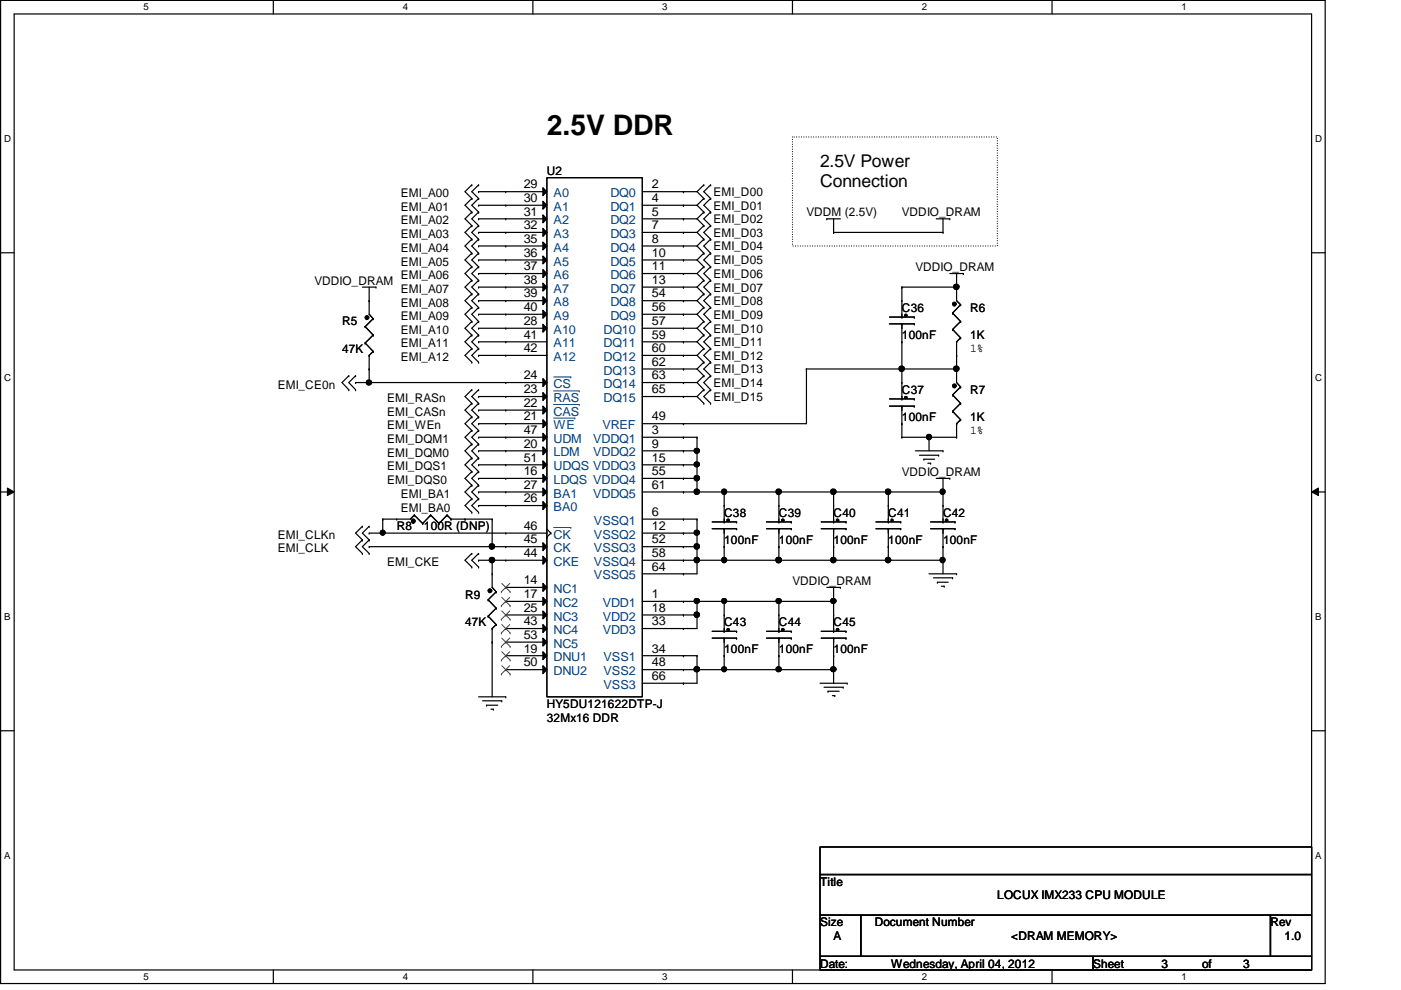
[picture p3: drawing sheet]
<svg xmlns="http://www.w3.org/2000/svg" width="297mm" height="210mm" viewBox="0 0 297 210" stroke-linecap="round" stroke-linejoin="round" font-family="sans-serif">
<path d="M.1 .1h280.9v208.4h-280.9zM3 3h275.1v202.7h-275.1z" fill="none" stroke="#000" stroke-width=".25"/>
<g fill="#fff">
<path d="M30.4 .4h1.1v2.3h-1.1z"/>
<path d="M30.4 206h1.1v2.3h-1.1z"/>
</g>
<path d="M58 .1v2.9M58 205.7v2.8" fill="none" stroke="#000" stroke-width=".25"/>
<g fill="#fff">
<path d="M85.4 .4h1.1v2.3h-1.1z"/>
<path d="M85.4 206h1.1v2.3h-1.1z"/>
</g>
<path d="M113 .1v2.9M113 205.7v2.8" fill="none" stroke="#000" stroke-width=".25"/>
<g fill="#fff">
<path d="M140.4 .4h1.1v2.3h-1.1z"/>
<path d="M140.4 206h1.1v2.3h-1.1z"/>
</g>
<path d="M168 .1v2.9M168 205.7v2.8" fill="none" stroke="#000" stroke-width=".25"/>
<g fill="#fff">
<path d="M195.4 .4h1.2v2.3h-1.2z"/>
<path d="M195.4 206h1.2v2.3h-1.2z"/>
</g>
<path d="M223.1 .1v2.9M223.1 205.7v2.8" fill="none" stroke="#000" stroke-width=".25"/>
<g fill="#fff">
<path d="M250.5 .4h1.1v2.3h-1.1z"/>
<path d="M250.5 206h1.1v2.3h-1.1z"/>
<path d="M.9 28.3h1.4v2.3h-1.4z"/>
<path d="M278.8 28.3h1.5v2.3h-1.5z"/>
<path d="M.9 78.9h1.4v2.3h-1.4z"/>
<path d="M278.8 78.9h1.5v2.3h-1.5z"/>
</g>
<path d="M.1 53.6h2.9M278.1 53.6h2.9" fill="none" stroke="#000" stroke-width=".25"/>
<g fill="#fff">
<path d="M.9 129.6h1.3v2.3h-1.3z"/>
<path d="M278.8 129.6h1.4v2.3h-1.4z"/>
</g>
<path d="M.1 104.3h2.9M278.1 104.3h2.9" fill="none" stroke="#000" stroke-width=".25"/>
<path d="M1.6 103.5l1.4 .8-1.4 .8zM278.1 104.3l1.4-.8v1.6z" fill="#000"/>
<path d="M1.6 103.5l1.4 .8-1.4 .8zM278.1 104.3l1.4-.8v1.6z" fill="none" stroke="#000" stroke-width=".21"/>
<g fill="#fff">
<path d="M.9 180.3h1.3v2.2h-1.3z"/>
<path d="M278.8 180.3h1.3v2.2h-1.3z"/>
</g>
<g fill="none" stroke="#000" stroke-width=".25">
<path d="M100 39.2h.1M100 39.2l-1.4 1.4 1.4 1.5M101.5 39.2h.1M101.5 39.2l-1.5 1.4 1.5 1.5M115.1 39.8l.8 .8-.8 .9zM115.9 37.7h20.3v110h-20.3zM149.2 39.2h.1M149.2 39.2l-1.4 1.4M150.7 39.2h.1M150.7 39.2l-1.5 1.4 1.5 1.5M100 42.1h.1M100 45h.1"/>
<path d="M100 47.8h.1M100 50.7h.1M100 53.7h.1M100 56.6h.1M100 59.4h.1M100 42.1l-1.4 1.4 1.4 1.5M100 45l-1.4 1.4 1.4 1.4M100 47.8l-1.4 1.5 1.4 1.4M100 50.7l-1.4 1.5 1.4 1.5M100 53.7l-1.4 1.4 1.4 1.5M100 56.6l-1.4 1.4 1.4 1.4M100 59.4l-1.4 1.5 1.4 1.4"/>
<path d="M101.5 43.5h.1M101.5 40.6h.1M101.5 46.4h.1M101.5 49.3h.1M101.5 52.2h.1M101.5 55.1h.1M101.5 58h.1M101.5 42.1h.1M101.5 45h.1M101.5 47.8h.1M101.5 50.7h.1M101.5 53.7h.1"/>
<path d="M101.5 56.6h.1M101.5 59.4h.1M101.5 49.3h14.4M101.5 40.6h14.4M101.5 43.5h14.4M101.5 46.4h14.4M101.5 52.2h14.4M101.5 55.1h14.4M101.5 58h14.4M101.5 42.1l-1.5 1.4 1.5 1.5M101.5 45l-1.5 1.4 1.5 1.4M101.5 47.8l-1.5 1.5 1.5 1.4"/>
<path d="M101.5 50.7l-1.5 1.5 1.5 1.5M101.5 53.7l-1.5 1.4 1.5 1.5M101.5 56.6l-1.5 1.4 1.5 1.4M101.5 59.4l-1.5 1.5 1.5 1.4M107.2 40.6h.1M107.2 43.5h.1M107.2 46.4h.1M107.2 49.3h.1M107.2 52.2h.1M107.2 55.1h.1M107.2 58h.1M115.1 42.7l.8 .8-.8 .9z"/>
<path d="M115.1 45.6l.8 .8-.8 .8zM115.1 48.4l.8 .9-.8 .8zM115.1 51.3l.8 .9-.8 .8zM115.1 54.3l.8 .8-.8 .9zM115.1 57.1l.8 .9-.8 .8zM136.2 49.3h11.6M136.2 40.6h11.6M136.2 43.5h11.6M136.2 46.4h11.6M136.2 52.2h11.6M136.2 55.1h11.6M136.2 58h11.6"/>
<path d="M144.9 40.6h.1M144.9 43.5h.1M144.9 46.4h.1M144.9 49.3h.1M144.9 52.2h.1M144.9 55.1h.1M144.9 58h.1M147.8 40.6l1.4 1.5M147.8 46.4l1.4 1.4M147.8 49.3l1.4 1.4M147.8 43.5l1.4 1.5M147.8 52.2l1.4 1.5"/>
<path d="M147.8 55.1l1.4 1.5M147.8 58l1.4 1.4M149.2 42.1h.1M149.2 45h.1M149.2 47.8h.1M149.2 50.7h.1M149.2 53.7h.1M149.2 56.6h.1M149.2 59.4h.1M149.2 45l-1.4 1.4M149.2 47.8l-1.4 1.5M149.2 42.1l-1.4 1.4"/>
<path d="M149.2 50.7l-1.4 1.5M149.2 53.7l-1.4 1.4M149.2 59.4l-1.4 1.5M149.2 56.6l-1.4 1.4M150.7 42.1h.1M150.7 47.8h.1M150.7 45h.1M150.7 50.7h.1M150.7 53.7h.1M150.7 56.6h.1M150.7 59.4h.1M150.7 45l-1.5 1.4 1.5 1.4"/>
<path d="M150.7 47.8l-1.5 1.5 1.5 1.4M150.7 42.1l-1.5 1.4 1.5 1.5M150.7 50.7l-1.5 1.5 1.5 1.5M150.7 53.7l-1.5 1.4 1.5 1.5M150.7 59.4l-1.5 1.5 1.5 1.4M150.7 56.6l-1.5 1.4 1.5 1.4M175.3 46.4h.1M175.3 46.4h2.9M176.7 49.3h.1M176.7 49.3h23.2M176.7 46.4v2.9M198.5 46.4h2.9"/>
<path d="M199.9 49.3h.1M199.9 46.4v2.9M201.4 46.4h.1M201.4 58h2.9M202.8 58v5.8l.9 .8M204.3 58h.1M74 79.7h.1M74 79.7l-1.5 1.4 1.5 1.5M75.4 79.7h.1M75.4 79.7l-1.4 1.4 1.4 1.5M76.8 60.9h2.9M77.4 69.3h.1"/>
<path d="M77.4 72.7h.1M77.4 69.3l1.7 1.7M77.4 72.7l1.7 1.8M78.3 78.2h.1M78.3 63.8h.1M78.3 75.4h.1M78.3 60.9v5.7l.8 1M78.3 75.4v5.7M79.1 67.6h.1M79.1 71h.1M79.1 74.5h.1M79.1 74.5l-.8 .9"/>
<path d="M79.1 67.6l-1.7 1.7M79.1 71l-1.7 1.7M79.7 60.9h.1M100 62.3h.1M100 65.2h.1M100 68.2h.1M100 71h.1M100 73.9h.1M100 76.8h.1M100 62.3l-1.4 1.5 1.4 1.4M100 65.2l-1.4 1.4 1.4 1.6M100 68.2l-1.4 1.4 1.4 1.4"/>
<path d="M100 71l-1.4 1.5 1.4 1.4M100 73.9l-1.4 1.5 1.4 1.4M101.5 60.9h.1M101.5 63.8h.1M101.5 66.6h.1M101.5 69.6h.1M101.5 72.5h.1M101.5 75.4h.1M101.5 62.3h.1M101.5 65.2h.1M101.5 68.2h.1M101.5 71h.1"/>
<path d="M101.5 73.9h.1M101.5 76.8h.1M101.5 60.9h14.4M101.5 63.8h14.4M101.5 66.6h14.4M101.5 69.6h14.4M101.5 72.5h14.4M101.5 75.4h14.4M101.5 62.3l-1.5 1.5 1.5 1.4M101.5 65.2l-1.5 1.4 1.5 1.6M101.5 68.2l-1.5 1.4 1.5 1.4M101.5 71l-1.5 1.5 1.5 1.4"/>
<path d="M101.5 73.9l-1.5 1.5 1.5 1.4M107.2 60.9h.1M107.2 63.8h.1M107.2 66.6h.1M107.2 69.6h.1M107.2 72.5h.1M107.2 75.4h.1M115.1 60l.8 .9-.8 .8zM115.1 62.9l.8 .9-.8 .8zM115.1 65.8l.8 .8-.8 .9zM115.1 68.7l.8 .9-.8 .8zM136.2 60.9h11.6"/>
<path d="M136.2 63.8h11.6M136.2 66.6h11.6M136.2 69.6h11.6M136.2 72.5h11.6M136.2 75.4h11.6M136.2 78.2h11.6M144.9 60.9h.1M144.9 63.8h.1M144.9 66.6h.1M144.9 69.6h.1M144.9 72.5h.1M144.9 75.4h.1"/>
<path d="M144.9 78.2h.1M147.8 60.9l1.4 1.4M147.8 75.4l1.4 1.4M147.8 69.6l1.4 1.4M147.8 66.6l1.4 1.6M147.8 63.8l1.4 1.4M147.8 72.5l1.4 1.4M147.8 78.2l1.4 1.5M149.2 62.3h.1M149.2 73.9h.1M149.2 76.8h.1M149.2 68.2h.1"/>
<path d="M149.2 71h.1M149.2 65.2h.1M149.2 79.7h.1M149.2 68.2l-1.4 1.4M149.2 73.9l-1.4 1.5M149.2 65.2l-1.4 1.4M149.2 62.3l-1.4 1.5M149.2 71l-1.4 1.5M149.2 79.7l-1.4 1.4M149.2 76.8l-1.4 1.4M150.7 62.3h.1M150.7 76.8h.1"/>
<path d="M150.7 73.9h.1M150.7 71h.1M150.7 68.2h.1M150.7 65.2h.1M150.7 79.7h.1M150.7 68.2l-1.5 1.4 1.5 1.4M150.7 73.9l-1.5 1.5 1.5 1.4M150.7 65.2l-1.5 1.4 1.5 1.6M150.7 62.3l-1.5 1.5 1.5 1.4M150.7 71l-1.5 1.5 1.5 1.4M150.7 79.7l-1.5 1.4 1.5 1.5M150.7 76.8l-1.5 1.4 1.5 1.5"/>
<path d="M171 78.2h.1M171 78.2h31.8M171 78.2v11.6h-34.8M188.6 68.7h5.2M188.6 67.2h5.2M191.2 72.5h.1M191.2 78.2h.1M191.2 60.9h.1M191.2 67.2h.1M191.2 68.7h.1M191.2 63.8h.1M191.2 60.9h11.6"/>
<path d="M191.2 60.9v6.3M191.2 68.7v15.9M191.8 66.7l.3-.1 .2 .3-.2 .2-.2-.1zM193.8 68.7h.1M193.8 67.2h.1M202 66.4h.1M202 69.8h.1M202 66.4l1.7 1.8M202 69.8l1.7 1.8M202.8 75.4h.1M202.8 60.9h.1M202.8 78.2h.1"/>
<path d="M202.8 72.5h.1M202.8 72.5v8.6l.9 .9M203.7 64.6h.1M203.7 68.2h.1M203.7 71.6h.1M203.7 64.6l-1.7 1.8M203.7 68.2l-1.7 1.6M203.7 71.6l-.9 .9M74 82.6h.1M75.4 81.1h.1M75.4 82.6h.1M75.4 81.1h40.5"/>
<path d="M78.3 81.1h.1M100 91.3h.1M100 94.1h.1M100 100h.1M100 97.1h.1M100 85.5h.1M100 88.4h.1M100 82.6h.1M100 88.4l-1.4 1.4 1.4 1.5M100 91.3l-1.4 1.4 1.4 1.4M100 100l-1.4 1.4 1.4 1.5M100 94.1l-1.4 1.5 1.4 1.5"/>
<path d="M100 97.1l-1.4 1.5 1.4 1.4M100 85.5l-1.4 1.5 1.4 1.4M100 82.6l-1.4 1.5 1.4 1.4M101.5 92.7h.1M101.5 95.6h.1M101.5 98.6h.1M101.5 87h.1M101.5 84.1h.1M101.5 89.8h.1M101.5 91.3h.1M101.5 94.1h.1M101.5 100h.1"/>
<path d="M101.5 97.1h.1M101.5 85.5h.1M101.5 88.4h.1M101.5 82.6h.1M101.5 92.7h14.4M101.5 84.1h14.4M101.5 95.6h14.4M101.5 98.6h14.4M101.5 87h14.4M101.5 89.8h14.4M101.5 88.4l-1.5 1.4 1.5 1.5M101.5 94.1l-1.5 1.5 1.5 1.5"/>
<path d="M101.5 91.3l-1.5 1.4 1.5 1.4M101.5 100l-1.5 1.4 1.5 1.5M101.5 97.1l-1.5 1.5 1.5 1.4M101.5 85.5l-1.5 1.5 1.5 1.4M101.5 82.6l-1.5 1.5 1.5 1.4M107.2 92.7h.1M107.2 81.1h.1M107.2 89.8h.1M107.2 84.1h.1M107.2 87h.1M107.2 95.6h.1M107.2 98.6h.1"/>
<path d="M115.1 91.9l.8 .8-.8 .9zM115.1 80.3l.8 .8-.8 .9zM115.1 89l.8 .8-.8 .9zM115.1 83.2l.8 .9-.8 .8zM115.1 86.1l.8 .9-.8 .8zM115.1 94.7l.8 .9-.8 .8zM115.1 97.7l.8 .9-.8 .8zM136.2 92.7h11.6M136.2 81.1h11.6M136.2 84.1h11.6M136.2 95.6h11.6M136.2 98.6h11.6"/>
<path d="M144.9 92.7h.1M144.9 81.1h.1M144.9 84.1h.1M144.9 95.6h.1M144.9 98.6h.1M144.9 89.8h.1M147.8 92.7h.1M147.8 98.6h.1M147.8 95.6h.1M147.8 92.7v11.6M147.8 84.1l1.4 1.4M147.8 81.1l1.4 1.5"/>
<path d="M149.2 82.6h.1M149.2 85.5h.1M149.2 82.6l-1.4 1.5M150.7 85.5h.1M150.7 82.6h.1M150.7 82.6l-1.5 1.5 1.5 1.4M188.6 86.1h5.2M188.6 84.6h5.2M191.2 92.7h.1M191.2 89.8h.1M191.2 84.6h.1M191.2 86.1h.1"/>
<path d="M191.2 81.1h.1M191.2 92.7h11.6M191.2 86.1v6.6M191.9 84.1l.4 .1-.2 .3-.2-.1zM193.8 86.1h.1M193.8 84.6h.1M194.1 95.6h5.8M194.9 96.5h4.1M195.9 97.4h.1M195.9 97.4h2.3M196.7 98.2h.6M197 92.7h.1"/>
<path d="M197 92.7v2.9M197.3 98.2h.1M199 96.5h.1M199.9 95.6h.1M202 83.7h.1M202 87.2h.1M202 83.7l1.7 1.8M202 87.2l1.7 1.8M202.8 89.8h.1M202.8 92.7h.1M202.8 89.8v2.9M203.7 82h.1"/>
<path d="M203.7 85.5h.1M203.7 89h.1M203.7 82l-1.7 1.7M203.7 85.5l-1.7 1.7M203.7 89l-.9 .8M76.8 111.6h.1M76.8 114.5h.1M76.8 117.3h.1M76.8 111.6l-1.4 1.4 1.4 1.5M76.8 114.5l-1.4 1.4 1.4 1.4M78.3 113h.1M78.3 115.9h.1"/>
<path d="M78.3 111.6h.1M78.3 114.5h.1M78.3 117.3h.1M78.3 113h37.6M78.3 115.9h37.6M78.3 111.6l-1.5 1.4 1.5 1.5M78.3 114.5l-1.5 1.4 1.5 1.4M81.1 113h.1M81.1 110.1h.1M81.1 110.1v2.9M84.1 110.1h.1M87.8 109.2h.1"/>
<path d="M87.8 109.2l-.8 .9h-5.9M87.8 109.2l1.8 1.8M89.6 111h.1M91.3 109.2h.1M91.3 109.2l-1.7 1.8M91.3 109.2l1.8 1.8M93.1 111h.1M94.8 109.2h.1M94.8 109.2l-1.7 1.8M94.8 109.2l.8 .9M95.6 110.1h.1M95.6 110.1h8.7"/>
<path d="M98.6 110.1h.1M100 117.3h.1M100 102.9h.1M100 105.7h.1M100 108.6h.1M100 117.3l-1.4 1.5 1.4 1.4M100 102.9l-1.4 1.4 1.4 1.4M100 105.7l-1.4 1.5 1.4 1.4M101.5 101.4h.1M101.5 104.3h.1M101.5 107.2h.1M101.5 118.8h.1"/>
<path d="M101.5 117.3h.1M101.5 102.9h.1M101.5 105.7h.1M101.5 108.6h.1M101.5 118.8h14.4M101.5 101.4h14.4M101.5 104.3h14.4M101.5 107.2h14.4M101.5 117.3l-1.5 1.5 1.5 1.4M101.5 102.9l-1.5 1.4 1.5 1.4M101.5 105.7l-1.5 1.5 1.5 1.4M104.3 115.9h.1"/>
<path d="M104.3 118.8h.1M104.3 110.1h.1M104.3 110.1v5.8M104.3 118.8v5.7l.9 1M107.2 113h.1M107.2 118.8h.1M107.2 101.4h.1M107.2 104.3h.1M107.2 107.2h.1M107.2 115.9h.1M115.1 117.9l.8 .9-.8 .8zM115.1 100.6l.8 .8-.8 .9z"/>
<path d="M115.1 103.5l.8 .8-.8 .9zM115.1 106.3l.8 .9-.8 .8zM115.1 115.1l.8 .8-.8 .9zM115.9 113.9h.1M115.9 112.2l.9 .8M116.8 113h.1M116.8 113l-.9 .9M136.2 110.1h11.6M136.2 113h11.6M136.2 115.9h11.6M136.2 118.8h63.7M136.2 101.4h11.6"/>
<path d="M136.2 104.3h63.7M144.9 110.1h.1M144.9 101.4h.1M144.9 104.3h.1M144.9 118.8h.1M144.9 115.9h.1M144.9 113h.1M147.8 110.1h.1M147.8 101.4h.1M147.8 118.8h.1M147.8 115.9h.1M147.8 113h.1"/>
<path d="M147.8 104.3h.1M147.8 110.1v11.6h-11.6M151 112.1h5.2M151 110.7h5.2M153.5 115.9h.1M153.5 104.3h.1M153.5 118.8h.1M153.5 110.7h.1M153.5 112.1h.1M153.5 107.2h.1M153.5 104.3v6.4M153.5 112.1v6.7"/>
<path d="M154.2 110.2l.2-.1 .2 .2-.2 .3-.2-.1zM156.2 112.1h.1M156.2 110.7h.1M162.5 112.1h5.3M162.5 110.7h5.3M165.1 115.9h.1M165.1 104.3h.1M165.1 118.8h.1M165.1 110.7h.1M165.1 112.1h.1M165.1 107.2h.1M165.1 104.3v6.4"/>
<path d="M165.1 112.1v6.7M165.8 110.2l.2-.1 .2 .2-.2 .3-.2-.1zM167.8 112.1h.1M167.8 110.7h.1M174.1 112.1h5.3M174.1 110.7h5.3M176.7 115.9h.1M176.7 104.3h.1M176.7 118.8h.1M176.7 110.7h.1M176.7 112.1h.1M176.7 107.2h.1"/>
<path d="M176.7 104.3v6.4M176.7 112.1v6.7M177.4 110.2l.2-.1 .2 .2-.2 .3-.2-.1zM179.4 112.1h.1M179.4 110.7h.1M185.7 112.1h5.3M185.7 110.7h5.3M188.3 115.9h.1M188.3 104.3h.1M188.3 118.8h.1M188.3 110.7h.1M188.3 112.1h.1"/>
<path d="M188.3 107.2h.1M188.3 104.3v6.4M188.3 112.1v6.7M189 110.1h.3l.1 .2-.3 .3zM191 112.1h.1M191 110.7h.1M197.3 112.1h5.2M197.3 110.7h5.2M198.5 101.4h2.9M199.9 118.8h.1M199.9 104.3h.1M199.9 115.9h.1"/>
<path d="M199.9 110.7h.1M199.9 112.1h.1M199.9 107.2h.1M199.9 101.4v9.3M199.9 112.1v9.6M200.5 110.2l.2-.1 .3 .2-.3 .3-.2-.1zM201.4 101.4h.1M202.5 112.1h.1M202.5 110.7h.1M100 120.2h.1M101.5 120.2h.1M103.5 127.2h.1"/>
<path d="M103.5 130.6h.1M103.5 127.2l1.7 1.7M103.5 130.6l1.7 1.8M104.3 136.1h.1M104.3 133.3h.1M104.3 121.7h.1M104.3 133.3v14.4M105.2 125.5h.1M105.2 128.9h.1M105.2 132.4h.1M105.2 125.5l-1.7 1.7M105.2 128.9l-1.7 1.7"/>
<path d="M105.2 132.4l-.9 .9M107.2 133.3h.1M107.2 136.1h.1M107.2 139h.1M107.2 130.4h.1M107.2 127.5h.1M107.2 124.5h.1M107.2 139h8.7M107.2 130.4h8.7M107.2 127.5h8.7M107.2 133.3h8.7M107.2 124.5h8.7"/>
<path d="M107.2 136.1h8.7M115.1 132.4l.8 .9-.8 .8zM115.1 135.3l.8 .8-.8 .9zM115.1 138.2l.8 .8-.8 .9zM115.1 129.5l.8 .9-.8 .8zM115.1 126.7l.8 .8-.8 .9zM115.1 123.7l.8 .8-.8 .9zM136.2 139h11.6M136.2 130.4h11.6M136.2 127.5h40.5M144.9 139h.1M144.9 130.4h.1"/>
<path d="M144.9 121.7h.1M144.9 127.5h.1M144.9 133.3h.1M147.8 139h.1M147.8 127.5h.1M147.8 130.4h.1M147.8 127.5v5.8h-11.6M147.8 139v5.9h-11.6M151 135.3h5.2M151 133.9h5.2M153.5 139h.1M153.5 127.5h.1"/>
<path d="M153.5 133.9h.1M153.5 135.3h.1M153.5 130.4h.1M153.5 127.5v6.4M153.5 135.3v6.7M154.2 133.4l.2-.1 .2 .2-.2 .3-.2-.1zM156.2 135.3h.1M156.2 133.9h.1M162.5 135.3h5.3M162.5 133.9h5.3M165.1 139h.1M165.1 127.5h.1"/>
<path d="M165.1 133.9h.1M165.1 135.3h.1M165.1 130.4h.1M165.1 127.5v6.4M165.1 135.3v6.7M165.8 133.4l.2-.1 .2 .2-.2 .3-.2-.1zM167.8 135.3h.1M167.8 133.9h.1M174.1 135.3h5.3M174.1 133.9h5.3M175.3 124.5h2.9M176.7 139h.1"/>
<path d="M176.7 127.5h.1M176.7 133.9h.1M176.7 135.3h.1M176.7 130.4h.1M176.7 124.5v9.4M176.7 135.3v9.6M177.4 133.4l.2-.1 .2 .2-.2 .3-.2-.1zM178.2 124.5h.1M179.4 135.3h.1M179.4 133.9h.1M197 121.7h5.8M197.9 122.5h4.1"/>
<path d="M198.8 123.4h.1M198.8 123.4h2.2M199.6 124.3h.6M200.2 124.3h.1M202 122.5h.1M202.8 121.7h.1M.1 154.9h2.9M101.5 147.7h5.7M102.3 148.6h4.1M103.2 149.5h.1M103.2 149.5h2.3M104.1 150.4h.5"/>
<path d="M104.6 150.4h.1M106.4 148.6h.1M107.2 147.7h.1M107.2 142h.1M107.2 142h8.7M115.1 141.1l.8 .9-.8 .8zM136.2 142h40.5M144.9 142h.1M144.9 144.9h.1M147.8 142h.1M153.5 142h.1M165.1 142h.1"/>
<path d="M173.9 144.9h5.7M174.7 145.7h4.1M175.6 146.6h.1M175.6 146.6h2.3M176.5 147.5h.5M176.7 142h.1M177 147.5h.1M178.8 145.7h.1M179.6 144.9h.1M278.1 154.9h2.9M173.9 179.6h104.2v5.8h-104.2zM173.9 185.4h104.2v8.7h-104.2z"/>
<path d="M173.9 194.1h8.6v8.7h-8.6zM182.5 194.1h86.9v8.7h-86.9zM269.4 194.1h8.7v8.7h-8.7zM173.9 202.8h57.9v2.9h-57.9zM231.8 202.8h46.3v2.9h-46.3z"/>
<circle cx="77.8" cy="67.3" r=".38"/>
<circle cx="191.2" cy="78.2" r=".57"/>
<circle cx="202.4" cy="64.5" r=".38"/>
<circle cx="202.8" cy="78.2" r=".57"/>
<circle cx="202.8" cy="60.8" r=".57"/>
<circle cx="78.2" cy="81.1" r=".55"/>
<circle cx="147.7" cy="98.5" r=".55"/>
<circle cx="147.7" cy="95.6" r=".55"/>
<circle cx="196.9" cy="92.7" r=".54"/>
<circle cx="202.4" cy="81.8" r=".38"/>
<circle cx="81.1" cy="112.9" r=".52"/>
<circle cx="87.6" cy="110.5" r=".4"/>
<circle cx="104.3" cy="118.7" r=".57"/>
<circle cx="104.3" cy="115.9" r=".57"/>
<circle cx="147.7" cy="101.4" r=".57"/>
<circle cx="147.7" cy="115.9" r=".57"/>
<circle cx="147.7" cy="104.3" r=".57"/>
<circle cx="147.7" cy="118.7" r=".57"/>
<circle cx="147.7" cy="112.9" r=".55"/>
<circle cx="153.5" cy="104.3" r=".54"/>
<circle cx="153.5" cy="118.7" r=".54"/>
<circle cx="165.1" cy="118.7" r=".57"/>
<circle cx="165.1" cy="104.3" r=".57"/>
<circle cx="176.7" cy="118.7" r=".57"/>
<circle cx="176.7" cy="104.3" r=".57"/>
<circle cx="188.3" cy="104.3" r=".57"/>
<circle cx="188.3" cy="118.7" r=".57"/>
<circle cx="199.8" cy="104.3" r=".54"/>
<circle cx="199.8" cy="118.7" r=".54"/>
<circle cx="103.9" cy="125.3" r=".38"/>
<circle cx="147.7" cy="130.3" r=".57"/>
<circle cx="147.7" cy="127.4" r=".55"/>
<circle cx="153.5" cy="127.4" r=".52"/>
<circle cx="165.1" cy="127.4" r=".55"/>
<circle cx="176.7" cy="127.4" r=".55"/>
<circle cx="147.7" cy="141.9" r=".55"/>
<circle cx="153.5" cy="141.9" r=".52"/>
<circle cx="165.1" cy="141.9" r=".55"/>
<circle cx="176.7" cy="141.9" r=".55"/>
</g>
<path d="M168 29h43.5v23.2h-43.5z" fill="none" stroke="#000" stroke-width=".25" stroke-dasharray="0 .5"/>
<g fill="#000">
<path d="M115.1 39.8l.8 .8-.8 .9zM115.1 42.7l.8 .8-.8 .9zM115.1 45.6l.8 .8-.8 .8zM115.1 48.4l.8 .9-.8 .8zM115.1 51.3l.8 .9-.8 .8zM115.1 54.3l.8 .8-.8 .9zM115.1 57.1l.8 .9-.8 .8zM115.1 60l.8 .9-.8 .8zM115.1 62.9l.8 .9-.8 .8zM115.1 65.8l.8 .8-.8 .9zM115.1 68.7l.8 .9-.8 .8zM115.1 91.9l.8 .8-.8 .9z"/>
<path d="M115.1 80.3l.8 .8-.8 .9zM115.1 89l.8 .8-.8 .9zM115.1 83.2l.8 .9-.8 .8zM115.1 86.1l.8 .9-.8 .8zM115.1 94.7l.8 .9-.8 .8zM115.1 97.7l.8 .9-.8 .8zM115.1 117.9l.8 .9-.8 .8zM115.1 100.6l.8 .8-.8 .9zM115.1 103.5l.8 .8-.8 .9zM115.1 106.3l.8 .9-.8 .8zM115.1 115.1l.8 .8-.8 .9zM115.1 132.4l.8 .9-.8 .8z"/>
<path d="M115.1 135.3l.8 .8-.8 .9zM115.1 138.2l.8 .8-.8 .9zM115.1 129.5l.8 .9-.8 .8zM115.1 126.7l.8 .8-.8 .9zM115.1 123.7l.8 .8-.8 .9zM115.1 141.1l.8 .9-.8 .8z"/>
<path d="M191.8 66.7l.3-.1 .2 .3-.2 .2-.2-.1z" fill-rule="evenodd"/>
<path d="M191.8 66.7l.3-.1 .2 .3-.2 .2-.2-.1z" fill-rule="evenodd"/>
<path d="M191.9 84.1l.4 .1-.2 .3-.2-.1z" fill-rule="evenodd"/>
<path d="M191.9 84.1l.4 .1-.2 .3-.2-.1z" fill-rule="evenodd"/>
<path d="M154.2 110.2l.2-.1 .2 .2-.2 .3-.2-.1z" fill-rule="evenodd"/>
<path d="M154.2 110.2l.2-.1 .2 .2-.2 .3-.2-.1z" fill-rule="evenodd"/>
<path d="M165.8 110.2l.2-.1 .2 .2-.2 .3-.2-.1z" fill-rule="evenodd"/>
<path d="M165.8 110.2l.2-.1 .2 .2-.2 .3-.2-.1z" fill-rule="evenodd"/>
<path d="M177.4 110.2l.2-.1 .2 .2-.2 .3-.2-.1z" fill-rule="evenodd"/>
<path d="M177.4 110.2l.2-.1 .2 .2-.2 .3-.2-.1z" fill-rule="evenodd"/>
<path d="M189 110.1h.3l.1 .2-.3 .3z" fill-rule="evenodd"/>
<path d="M189 110.1h.3l.1 .2-.3 .3z" fill-rule="evenodd"/>
<path d="M200.5 110.2l.2-.1 .3 .2-.3 .3-.2-.1z" fill-rule="evenodd"/>
<path d="M200.5 110.2l.2-.1 .3 .2-.3 .3-.2-.1z" fill-rule="evenodd"/>
<path d="M154.2 133.4l.2-.1 .2 .2-.2 .3-.2-.1z" fill-rule="evenodd"/>
<path d="M154.2 133.4l.2-.1 .2 .2-.2 .3-.2-.1z" fill-rule="evenodd"/>
<path d="M165.8 133.4l.2-.1 .2 .2-.2 .3-.2-.1z" fill-rule="evenodd"/>
<path d="M165.8 133.4l.2-.1 .2 .2-.2 .3-.2-.1z" fill-rule="evenodd"/>
<path d="M177.4 133.4l.2-.1 .2 .2-.2 .3-.2-.1z" fill-rule="evenodd"/>
<path d="M177.4 133.4l.2-.1 .2 .2-.2 .3-.2-.1z" fill-rule="evenodd"/>
<circle cx="77.8" cy="67.3" r=".38"/>
<circle cx="191.2" cy="78.2" r=".57"/>
<circle cx="202.4" cy="64.5" r=".38"/>
<circle cx="202.8" cy="78.2" r=".57"/>
<circle cx="202.8" cy="60.8" r=".57"/>
<circle cx="78.2" cy="81.1" r=".55"/>
<circle cx="147.7" cy="98.5" r=".55"/>
<circle cx="147.7" cy="95.6" r=".55"/>
<circle cx="196.9" cy="92.7" r=".54"/>
<circle cx="202.4" cy="81.8" r=".38"/>
<circle cx="81.1" cy="112.9" r=".52"/>
<circle cx="87.6" cy="110.5" r=".4"/>
<circle cx="104.3" cy="118.7" r=".57"/>
<circle cx="104.3" cy="115.9" r=".57"/>
<circle cx="147.7" cy="101.4" r=".57"/>
<circle cx="147.7" cy="115.9" r=".57"/>
<circle cx="147.7" cy="104.3" r=".57"/>
<circle cx="147.7" cy="118.7" r=".57"/>
<circle cx="147.7" cy="112.9" r=".55"/>
<circle cx="153.5" cy="104.3" r=".54"/>
<circle cx="153.5" cy="118.7" r=".54"/>
<circle cx="165.1" cy="118.7" r=".57"/>
<circle cx="165.1" cy="104.3" r=".57"/>
<circle cx="176.7" cy="118.7" r=".57"/>
<circle cx="176.7" cy="104.3" r=".57"/>
<circle cx="188.3" cy="104.3" r=".57"/>
<circle cx="188.3" cy="118.7" r=".57"/>
<circle cx="199.8" cy="104.3" r=".54"/>
<circle cx="199.8" cy="118.7" r=".54"/>
<circle cx="103.9" cy="125.3" r=".38"/>
<circle cx="147.7" cy="130.3" r=".57"/>
<circle cx="147.7" cy="127.4" r=".55"/>
<circle cx="153.5" cy="127.4" r=".52"/>
<circle cx="165.1" cy="127.4" r=".55"/>
<circle cx="176.7" cy="127.4" r=".55"/>
<circle cx="147.7" cy="141.9" r=".55"/>
<circle cx="153.5" cy="141.9" r=".52"/>
<circle cx="165.1" cy="141.9" r=".55"/>
<circle cx="176.7" cy="141.9" r=".55"/>
</g>
<path d="M117.4 79.9h3.6M121 79.9h.1M117.4 88.6h4.5M117.4 82.9h5.4M117.4 85.8h5.4M121.9 88.6h.1M122.8 82.9h.1M122.8 85.8h.1M117.4 111.8h3.6M121 111.8h.1" fill="none" stroke="#004080" stroke-width=".21"/>
<g fill="none" stroke="#804000" stroke-width=".21">
<path d="M106.3 134.2h.1M106.3 137.1h.1M106.3 140h.1M106.3 131.3h.1M106.3 128.4h.1M106.3 125.5h.1M106.4 132.4l1.8 1.8M106.4 135.3l1.8 1.8M106.4 138.2l1.8 1.8M106.4 129.5l1.8 1.8M106.4 126.7l1.8 1.7M106.4 123.7l1.8 1.8"/>
<path d="M108.1 132.4l-1.8 1.8M108.1 135.3l-1.8 1.8M108.1 138.2l-1.8 1.8M108.1 129.5l-1.8 1.8M108.1 126.7l-1.8 1.7M108.1 123.7l-1.8 1.8M108.2 134.2h.1M108.2 137.1h.1M108.2 140h.1M108.2 131.3h.1M108.2 128.4h.1M108.2 125.5h.1"/>
<path d="M106.3 142.9h.1M106.4 141.1l1.8 1.8M108.1 141.1l-1.8 1.8M108.2 142.9h.1"/>
</g>
<text font-size="6" x="115.9" y="28.7">2.5V DDR</text>
<g font-size="3.7">
<text x="173.9" y="35.3">2.5V Power</text>
<text x="173.9" y="39.6">Connection</text>
</g>
<g font-size="2.6">
<text x="111" y="40">29</text>
<text x="138.2" y="40">2</text>
<text x="111" y="42.8">30</text>
<text x="111" y="45.7">31</text>
<text x="138.2" y="42.8">4</text>
<text x="138.2" y="45.7">5</text>
<text x="111" y="48.6">32</text>
<text x="111" y="51.5">35</text>
<text x="138.2" y="48.6">7</text>
<text x="138.2" y="51.5">8</text>
<text x="111" y="54.4">36</text>
<text x="111" y="57.3">37</text>
<text x="138.2" y="54.4">10</text>
<text x="138.2" y="57.3">11</text>
<text x="111" y="60.2">38</text>
<text x="111" y="63.1">39</text>
<text x="111" y="66">40</text>
<text x="138.2" y="60.2">13</text>
<text x="138.2" y="63.1">54</text>
<text x="138.2" y="66">56</text>
<text x="111" y="68.9">28</text>
<text x="111" y="71.8">41</text>
<text x="138.2" y="68.9">57</text>
<text x="138.2" y="71.8">59</text>
<text x="111" y="74.7">42</text>
<text x="138.2" y="74.7">60</text>
<text x="138.2" y="77.6">62</text>
<text x="111" y="80.4">24</text>
<text x="111" y="83.4">23</text>
<text x="138.2" y="80.4">63</text>
<text x="138.2" y="83.4">65</text>
<text x="111" y="89.2">21</text>
<text x="111" y="86.3">22</text>
<text x="138.2" y="89.2">49</text>
<text x="111" y="92">47</text>
<text x="111" y="94.9">20</text>
<text x="138.2" y="92">3</text>
<text x="138.2" y="94.9">9</text>
<text x="111" y="97.9">51</text>
<text x="111" y="100.8">16</text>
<text x="138.2" y="97.9">15</text>
<text x="138.2" y="100.8">55</text>
<text x="111" y="103.6">27</text>
<text x="111" y="106.5">26</text>
<text x="138.2" y="103.6">61</text>
<text x="111" y="112.4">46</text>
<text x="138.2" y="112.4">12</text>
<text x="138.2" y="109.4">6</text>
<text x="111" y="118.1">44</text>
<text x="111" y="115.2">45</text>
<text x="138.2" y="115.2">52</text>
<text x="138.2" y="118.1">58</text>
<text x="111" y="123.9">14</text>
<text x="138.2" y="121">64</text>
<text x="111" y="129.7">25</text>
<text x="111" y="126.8">17</text>
<text x="138.2" y="126.8">1</text>
<text x="138.2" y="129.7">18</text>
<text x="111" y="132.6">43</text>
<text x="111" y="135.5">53</text>
<text x="138.2" y="132.6">33</text>
<text x="111" y="141.3">50</text>
<text x="111" y="138.3">19</text>
<text x="138.2" y="138.3">34</text>
<text x="138.2" y="141.3">48</text>
<text x="138.2" y="144.2">66</text>
</g>
<g font-size="2.6" fill="#004080">
<text x="117.4" y="41.8">A0</text>
<text x="129.4" y="41.8">DQ0</text>
<text x="117.4" y="44.7">A1</text>
<text x="117.4" y="47.6">A2</text>
<text x="129.4" y="44.7">DQ1</text>
<text x="129.4" y="47.6">DQ2</text>
<text x="117.4" y="50.5">A3</text>
<text x="117.4" y="53.3">A4</text>
<text x="129.4" y="50.5">DQ3</text>
<text x="129.4" y="53.3">DQ4</text>
<text x="117.4" y="56.3">A5</text>
<text x="117.4" y="59.2">A6</text>
<text x="129.4" y="56.3">DQ5</text>
<text x="129.4" y="59.2">DQ6</text>
<text x="117.4" y="62.1">A7</text>
<text x="117.4" y="64.9">A8</text>
<text x="129.4" y="62.1">DQ7</text>
<text x="129.4" y="64.9">DQ8</text>
<text x="117.4" y="67.8">A9</text>
<text x="117.4" y="70.8">A10</text>
<text x="128" y="70.8">DQ10</text>
<text x="129.4" y="67.8">DQ9</text>
<text x="117.4" y="73.7">A11</text>
<text x="117.4" y="76.5">A12</text>
<text x="128" y="73.7">DQ11</text>
<text x="128" y="76.5">DQ12</text>
<text x="117.4" y="82.3">CS</text>
<text x="128" y="79.4">DQ13</text>
<text x="128" y="82.3">DQ14</text>
<text x="117.4" y="85.3">RAS</text>
<text x="117.4" y="88.1">CAS</text>
<text x="128" y="85.3">DQ15</text>
<text x="117.4" y="93.9">UDM</text>
<text x="117.4" y="91">WE</text>
<text x="125.8" y="93.9">VDDQ1</text>
<text x="127.7" y="91">VREF</text>
<text x="117.4" y="96.8">LDM</text>
<text x="117.4" y="99.7">UDQS VDDQ3</text>
<text x="125.8" y="96.8">VDDQ2</text>
<text x="117.4" y="102.6">LDQS VDDQ4</text>
<text x="117.4" y="105.5">BA1</text>
<text x="125.8" y="105.5">VDDQ5</text>
<text x="117.4" y="108.4">BA0</text>
<text x="125.9" y="111.3">VSSQ1</text>
<text x="117.4" y="114.2">CK</text>
<text x="117.4" y="120">CKE</text>
<text x="117.4" y="117.1">CK</text>
<text x="125.9" y="117.1">VSSQ3</text>
<text x="125.9" y="114.2">VSSQ2</text>
<text x="125.9" y="120">VSSQ4</text>
<text x="117.4" y="125.7">NC1</text>
<text x="125.9" y="122.9">VSSQ5</text>
<text x="117.4" y="131.6">NC3</text>
<text x="117.4" y="128.7">NC2</text>
<text x="127.8" y="128.7">VDD1</text>
<text x="127.8" y="131.6">VDD2</text>
<text x="117.4" y="134.5">NC4</text>
<text x="117.4" y="137.3">NC5</text>
<text x="127.8" y="134.5">VDD3</text>
<text x="117.4" y="143.2">DNU2</text>
<text x="117.4" y="140.2">DNU1</text>
<text x="128" y="140.2">VSS1</text>
<text x="128" y="143.2">VSS2</text>
<text x="128" y="146.1">VSS3</text>
</g>
<g font-size="2.5">
<text x="85" y="41.8">EMI_A00</text>
<text x="115.9" y="37.2">U2</text>
<text x="151.3" y="41.6">EMI_D00</text>
<text x="85" y="44.7">EMI_A01</text>
<text x="85" y="47.6">EMI_A02</text>
<text x="151.3" y="47.3">EMI_D02</text>
<text x="151.3" y="44.5">EMI_D01</text>
<text x="171" y="45.9">VDDM (2.5V)</text>
<text x="191.2" y="45.9">VDDIO_DRAM</text>
<text x="85" y="50.5">EMI_A03</text>
<text x="85" y="53.4">EMI_A04</text>
<text x="151.3" y="50.2">EMI_D03</text>
<text x="151.3" y="53.1">EMI_D04</text>
<text x="85" y="56.3">EMI_A05</text>
<text x="85" y="59.2">EMI_A06</text>
<text x="151.3" y="56">EMI_D05</text>
<text x="151.3" y="58.9">EMI_D06</text>
<text x="194.1" y="57.5">VDDIO_DRAM</text>
<text x="66.7" y="60.4">VDDIO_DRAM</text>
<text x="85" y="62.1">EMI_A07</text>
<text x="85" y="65">EMI_A08</text>
<text x="151.3" y="61.8">EMI_D07</text>
<text x="151.3" y="64.7">EMI_D08</text>
<text x="72.5" y="69">R5</text>
<text x="85" y="67.9">EMI_A09</text>
<text x="85" y="70.8">EMI_A10</text>
<text x="151.3" y="70.5">EMI_D10</text>
<text x="151.3" y="67.6">EMI_D09</text>
<text x="191.2" y="66.1">C36</text>
<text x="191.2" y="72">100nF</text>
<text x="205.7" y="66.1">R6</text>
<text x="205.7" y="72">1K</text>
<text x="72.5" y="74.8">47K</text>
<text x="85" y="73.7">EMI_A11</text>
<text x="85" y="76.5">EMI_A12</text>
<text x="151.3" y="76.3">EMI_D12</text>
<text x="151.3" y="73.4">EMI_D11</text>
<text x="205.7" y="74.6">1%</text>
<text x="58.9" y="82.4">EMI_CE0n</text>
<text x="151.3" y="82">EMI_D14</text>
<text x="151.3" y="79.2">EMI_D13</text>
<text x="191.2" y="83.5">C37</text>
<text x="205.7" y="83.5">R7</text>
<text x="82.1" y="88.1">EMI_CASn</text>
<text x="82.1" y="85.3">EMI_RASn</text>
<text x="151.3" y="85">EMI_D15</text>
<text x="191.2" y="89.3">100nF</text>
<text x="205.7" y="89.3">1K</text>
<text x="82.1" y="94">EMI_DQM1</text>
<text x="82.1" y="91">EMI_WEn</text>
<text x="205.7" y="91.9">1%</text>
<text x="82.1" y="96.9">EMI_DQM0</text>
<text x="82.1" y="99.7">EMI_DQS1</text>
<text x="191.2" y="100.9">VDDIO_DRAM</text>
<text x="82.1" y="102.6">EMI_DQS0</text>
<text x="85" y="105.5">EMI_BA1</text>
<text x="84.1" y="112.4">R8</text>
<text x="85" y="108.5">EMI_BA0</text>
<text x="89.9" y="112.4">100R (DNP)</text>
<text x="153.5" y="109.6">C38</text>
<text x="165.1" y="109.6">C39</text>
<text x="176.7" y="109.6">C40</text>
<text x="188.3" y="109.6">C41</text>
<text x="199.9" y="109.6">C42</text>
<text x="58.9" y="114.2">EMI_CLKn</text>
<text x="58.9" y="117.1">EMI_CLK</text>
<text x="82.1" y="120">EMI_CKE</text>
<text x="153.5" y="115.4">100nF</text>
<text x="165.1" y="115.4">100nF</text>
<text x="176.7" y="115.4">100nF</text>
<text x="188.3" y="115.4">100nF</text>
<text x="199.9" y="115.4">100nF</text>
<text x="168" y="124">VDDIO_DRAM</text>
<text x="98.6" y="126.9">R9</text>
<text x="98.6" y="132.8">47K</text>
<text x="153.5" y="132.8">C43</text>
<text x="165.1" y="132.8">C44</text>
<text x="176.7" y="132.8">C45</text>
<text x="153.5" y="138.5">100nF</text>
<text x="165.1" y="138.5">100nF</text>
<text x="176.7" y="138.5">100nF</text>
<text x="115.9" y="150.1">HY5DU121622DTP-J</text>
<text x="115.9" y="153">32Mx16 DDR</text>
<text x="173.9" y="187.8">Title</text>
<text x="211.5" y="190.7">LOCUX IMX233 CPU MODULE</text>
<text x="173.9" y="196.4">Size</text>
<text x="185.5" y="196.4">Document Number</text>
<text x="269.4" y="196.4">Rev</text>
<text x="176.7" y="199.3">A</text>
<text x="214.4" y="199.3">&lt;DRAM MEMORY&gt;</text>
<text x="272.3" y="199.3">1.0</text>
<text x="173.9" y="205.1">Date:</text>
<text x="188.9" y="205.1">Wednesday, April 04, 2012</text>
<text x="231.8" y="205.1">Sheet</text>
<text x="246.3" y="205.1">3</text>
<text x="254.9" y="205.1">of</text>
<text x="263.6" y="205.1">3</text>
</g>
<g font-size="2">
<text x="30.4" y="2.2">5</text>
<text x="85.4" y="2.2">4</text>
<text x="140.4" y="2.2">3</text>
<text x="195.4" y="2.2">2</text>
<text x="250.5" y="2.2">1</text>
<text x=".9" y="30.1">D</text>
<text x="278.8" y="30.1">D</text>
<text x=".9" y="80.7">C</text>
<text x="278.8" y="80.7">C</text>
<text x=".9" y="131.4">B</text>
<text x="278.8" y="131.4">B</text>
<text x=".9" y="182">A</text>
<text x="278.8" y="182">A</text>
<text x="30.4" y="207.8">5</text>
<text x="85.4" y="207.8">4</text>
<text x="140.4" y="207.8">3</text>
<text x="195.4" y="207.8">2</text>
<text x="250.5" y="207.8">1</text>
</g>
</svg>
